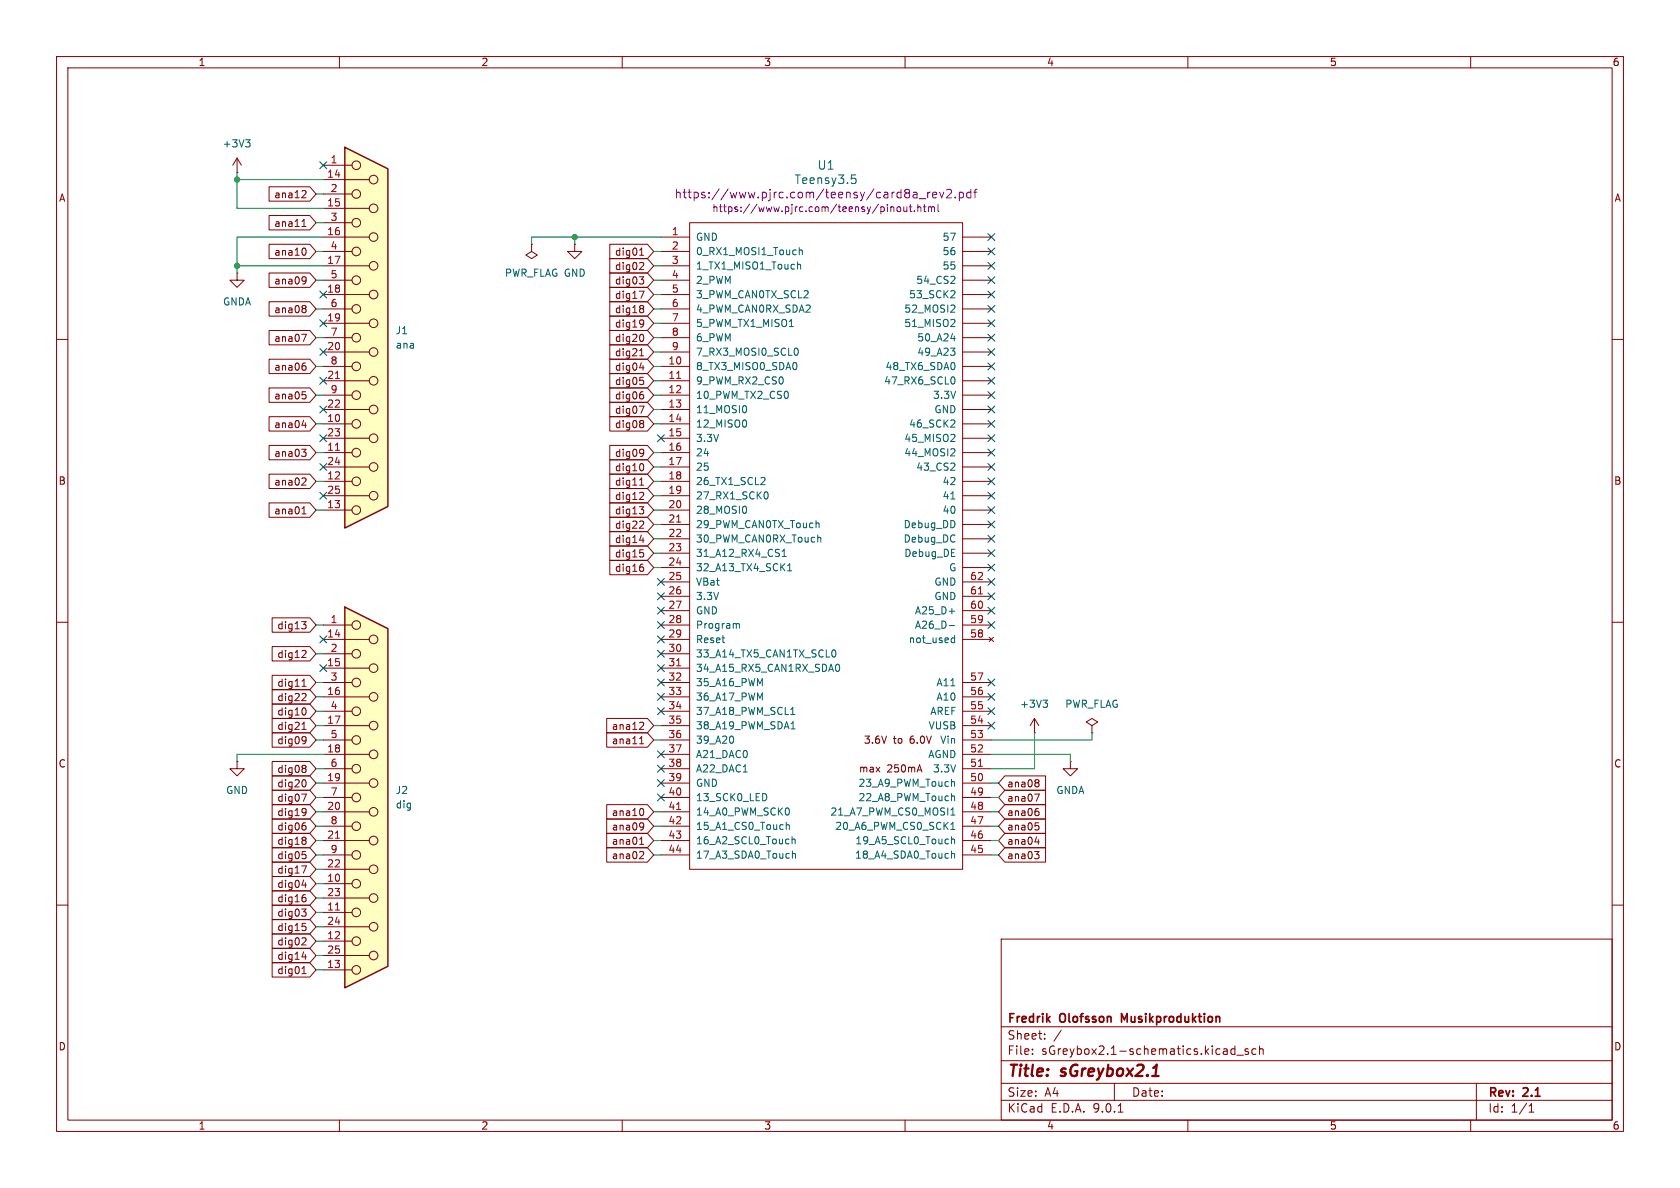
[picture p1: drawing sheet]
<svg xmlns="http://www.w3.org/2000/svg" width="297mm" height="210mm" viewBox="0 0 297 210" stroke-linecap="round" stroke-linejoin="round" font-family="sans-serif">
<g fill="none" stroke="#840000" stroke-width=".18">
<path d="M10 10h277v190h-277zM12 12h273v186h-273zM60 10v2M110 10v2M160 10v2M210 10v2M260 10v2M41.9 30.5h.1M41.9 27.9l-.8 1.3M41.9 27.9l.8 1.3M41.9 27.9v2.6M41.9 48.3v1.2h1.3l-1.3 1.3-1.3-1.3h1.3"/>
<path d="M41.9 48.3h.1M94 43.2v1.3l1 .6-1 .6-1-.6 1-.6M94 43.2h.1M10 60h2M285 60h2M10 110h2M285 110h2M193 128.3l1.1-.7-1.1-.6-1 .6 1 .7v1.2M193 129.5h.1M10 160h2M177 166h108v32h-108zM285 160h2"/>
<path d="M60 198v2M110 198v2M160 198v2M177 194.5h108M177 191.5h108M177 187.5h108M177 181.5h108M182.5 186.3v.1M182.5 185.5v.1M184.7 183.6v.1M184.7 182.8v.1M187.6 182.1l-1.3 2"/>
<path d="M197 191.5v3M197.7 196.6h.8M210 198v2M218.3 184.9v1.5M218.3 185.5l-.4-.1-.3 .3v.4l.1 .2h.6M218.7 186.5h1.1M220.7 185.5l-.4-.1-.2 .2 .1 .2 .5 .2v.3h-.6M222 185.5l-.4-.1-.3 .3v.4l.2 .2h.5M222.7 185.5l.2-.1 .3 .1 .1 .9M222.7 184.9v1.5M260 198v2M261 191.5v6.5"/>
<path d="M270.3 196.6h.9M270.3 195.5l.4-.4v1.5"/>
</g>
<path d="M198.8 180.3l-.5-1.1v1.5" fill="none" stroke="#840000" stroke-width=".3"/>
<path d="M43.4 24.7h.8l-.4 .5M44 25.2l.2 .2v.3l-.2 .3" fill="none" stroke="#006464" stroke-width=".18"/>
<path d="M61 107.3l7.6 3.8v59.7l-7.6 3.8z" fill="#ffffc2"/>
<path d="M61 107.3l7.6 3.8v59.7l-7.6 3.8z" fill="none" stroke="#840000" stroke-width=".25"/>
<g fill="none" stroke="#840000" stroke-width=".18">
<path d="M57.1 110.5h5.1M57.1 113h8.2M57.1 115.6h5.1M57.1 118.1h8.2M57.1 120.7h5.1M57.1 123.2h8.2M57.1 125.7h5.1M57.1 128.3h8.2M57.1 130.8h5.1M57.1 133.4h8.2M57.1 135.9h5.1M57.1 138.4h8.2"/>
<path d="M57.1 141h5.1M57.1 143.5h8.2M57.1 146.1h5.1M57.1 148.6h8.2M57.1 151.1h5.1M57.1 153.7h8.2M57.1 156.2h5.1M57.1 158.8h8.2M57.1 161.3h5.1M57.1 163.8h8.2M57.1 166.4h5.1M57.1 168.9h8.2"/>
<path d="M57.1 171.5h5.1"/>
<circle cx="63" cy="115.6" r=".76"/>
<circle cx="63" cy="110.5" r=".76"/>
<circle cx="66" cy="113" r=".76"/>
<circle cx="66" cy="118.1" r=".76"/>
<circle cx="63" cy="135.9" r=".76"/>
<circle cx="63" cy="120.6" r=".76"/>
<circle cx="63" cy="130.8" r=".76"/>
<circle cx="63" cy="125.7" r=".76"/>
<circle cx="66" cy="128.3" r=".76"/>
<circle cx="66" cy="123.2" r=".76"/>
<circle cx="66" cy="138.4" r=".76"/>
<circle cx="66" cy="133.3" r=".76"/>
<circle cx="63" cy="156.2" r=".76"/>
<circle cx="63" cy="141" r=".76"/>
<circle cx="63" cy="146" r=".76"/>
<circle cx="63" cy="151.1" r=".76"/>
<circle cx="66" cy="148.6" r=".76"/>
<circle cx="66" cy="153.7" r=".76"/>
<circle cx="66" cy="158.7" r=".76"/>
<circle cx="66" cy="143.5" r=".76"/>
<circle cx="63" cy="161.3" r=".76"/>
<circle cx="63" cy="166.4" r=".76"/>
<circle cx="63" cy="171.4" r=".76"/>
<circle cx="66" cy="163.8" r=".76"/>
<circle cx="66" cy="168.9" r=".76"/>
</g>
<path d="M59.3 148.2h.7M59.3 160.9h.7" fill="none" stroke="#a90000" stroke-width=".18"/>
<path d="M61 26l7.6 3.8v59.7l-7.6 3.8z" fill="#ffffc2"/>
<path d="M61 26l7.6 3.8v59.7l-7.6 3.8z" fill="none" stroke="#840000" stroke-width=".25"/>
<g fill="none" stroke="#840000" stroke-width=".18">
<path d="M47.6 38.1h7.2l1.1 1.3-1.1 1.2h-7.2zM47.6 33h7.2l1.1 1.3-1.1 1.3h-7.2zM53.5 39.1l.2-.3v1.2M53.6 33.7l.4 .1 .1 .3-.8 .9h.8M57.1 29.2h5.1M57.1 31.8h8.2M57.1 34.3h5.1M57.1 36.8h8.2M57.1 39.4h5.1M121.9 39.4h48.3v114.3h-48.3zM47.6 43.2h7.2l1.1 1.3-1.1 1.2h-7.2zM47.6 58.4h7.2l1.1 1.3-1.1 1.3h-7.2z"/>
<path d="M47.6 48.3h7.2l1.1 1.2-1.1 1.3h-7.2zM47.6 53.3h7.2l1.1 1.3-1.1 1.3h-7.2zM53.3 59.1h.9l-.6 1.3M53.4 40h.7M53.6 48.9l.4 .2a.84 .84 0 0 1-.3 1.1M53.6 54h.3l.2 .3-.2 .3M53.6 54.6h.3M53.8 43.9a.79 .79 0 0 1 0 1.2M53.9 54.6l.2 .2v.2l-.1 .2-.4 .1M54.1 49.5l-.2 .2h-.3M57.1 41.9h8.2M57.1 44.5h5.1"/>
<path d="M57.1 47h8.2M57.1 49.5h5.1M57.1 52.1h8.2M57.1 54.6h5.1M57.1 57.2h8.2M57.1 59.7h5.1M101.6 43.2v1.3h1.3l-1.3 1.2-1.3-1.2h1.3M101.6 43.2h.1M107.8 43.2h6.7l1.1 1.3-1.1 1.2h-6.7zM107.8 48.3h6.7l1.1 1.2-1.1 1.3h-6.7zM107.8 50.8h6.7l1.1 1.3-1.1 1.2h-6.7zM107.8 55.9h6.7l1.1 1.3-1.1 1.2h-6.7z"/>
<path d="M107.8 53.3h6.7l1.1 1.3-1.1 1.3h-6.7zM107.8 58.4h6.7l1.1 1.3-1.1 1.3h-6.7zM107.8 45.7h6.7l1.1 1.3-1.1 1.3h-6.7zM113 48.9h.8l-.4 .5 .3 .1 .1 .5-.2 .2h-.4M113 51.5h.9l-.6 1.2M113.1 45.1h.7M113.2 44.2l.2-.3v1.2M113.3 46.4l.4 .1 .1 .3-.8 .9h.8M113.3 54h.3l.2 .3-.2 .3M113.3 56.6l.4 .1a.84 .84 0 0 1-.3 1.1M113.3 54.6h.3M113.4 59.1a.68 .68 0 0 1 .4 .6 .68 .68 0 0 1-.4 .7"/>
<path d="M113.6 54.6l.2 .2v.2l-.1 .2-.4 .1M113.8 57.1l-.2 .2h-.3M116.8 41.9h5.1M116.8 44.5h5.1M116.8 47h5.1M116.8 49.5h5.1M116.8 52.1h5.1M116.8 54.6h5.1M116.8 57.2h5.1M116.8 59.7h5.1M170.2 41.9h5.1M170.2 44.5h5.1"/>
<path d="M170.2 47h5.1M170.2 49.5h5.1M170.2 52.1h5.1M170.2 54.6h5.1M170.2 57.2h5.1M170.2 59.7h5.1M47.6 78.7h7.2l1.1 1.3-1.1 1.3h-7.2zM47.6 63.5h7.2l1.1 1.3-1.1 1.2h-7.2zM47.6 68.6h7.2l1.1 1.3-1.1 1.2h-7.2zM47.6 73.7h7.2l1.1 1.2-1.1 1.3h-7.2zM53.3 79.4h.8l-.4 .5 .3 .1 .1 .4-.2 .3h-.4M53.4 75.2h.8"/>
<path d="M53.4 69.3h.6M53.6 69.7h.3l.2 .3-.1 .4-.4 .1M53.6 64.7h.3l.2 .2-.1 .4-.4 .1M53.7 64.2h.3M54 74.8v.8M57.1 62.2h8.2M57.1 64.8h5.1M57.1 67.3h8.2M57.1 69.9h5.1M57.1 72.4h8.2M57.1 74.9h5.1M57.1 77.5h8.2"/>
<path d="M107.8 78.7h6.7l1.1 1.3-1.1 1.3h-6.7zM107.8 68.6h6.7l1.1 1.3-1.1 1.2h-6.7zM107.8 71.1h6.7l1.1 1.3-1.1 1.3h-6.7zM107.8 73.7h6.7l1.1 1.2-1.1 1.3h-6.7zM107.8 66h6.7l1.1 1.3-1.1 1.3h-6.7zM107.8 63.5h6.7l1.1 1.3-1.1 1.2h-6.7zM107.8 61h6.7l1.1 1.2-1.1 1.3h-6.7zM113 71.8h.9l-.6 1.3M113.1 65h.8M113.1 62.9h.7M113.1 66.7h.6M113.2 61.9l.2-.3v1.3"/>
<path d="M113.3 67.2h.3l.2 .2-.1 .5-.4 .1M113.3 79.4l.4 .1a.84 .84 0 0 1-.3 1.2M113.3 69.7h.3l.2 .3-.1 .4-.4 .1M113.3 74.3h.3l.2 .3-.2 .3M113.3 74.9h.3M113.4 69.3h.3M113.6 74.9l.2 .2v.3l-.1 .1-.4 .1M113.7 64.6v.8M113.8 80l-.2 .2h-.3M116.8 62.2h5.1M116.8 64.8h5.1M116.8 67.3h5.1"/>
<path d="M116.8 69.9h5.1M116.8 72.4h5.1M116.8 74.9h5.1M116.8 77.5h5.1M170.2 62.2h5.1M170.2 64.8h5.1M170.2 67.3h5.1M170.2 69.9h5.1M170.2 72.4h5.1M170.2 74.9h5.1M170.2 77.5h5.1M47.6 83.8h7.2l1.1 1.3-1.1 1.3h-7.2z"/>
<path d="M47.6 88.9h7.2l1.1 1.3-1.1 1.2h-7.2zM53.4 90.8h.7M53.5 89.9l.2-.3v1.2M53.6 84.5l.4 .1 .1 .3-.8 .9h.8M57.1 80h5.1M57.1 82.6h8.2M57.1 85.1h5.1M57.1 87.6h8.2M57.1 90.2h5.1M107.8 94h6.7l1.1 1.3-1.1 1.2h-6.7zM107.8 91.4h6.7l1.1 1.3-1.1 1.3h-6.7zM107.8 83.8h6.7l1.1 1.3-1.1 1.3h-6.7z"/>
<path d="M107.8 88.9h6.7l1.1 1.3-1.1 1.2h-6.7zM107.8 86.4h6.7l1.1 1.2-1.1 1.3h-6.7zM107.8 81.3h6.7l1.1 1.3-1.1 1.2h-6.7zM107.8 96.5h6.7l1.1 1.3-1.1 1.3h-6.7zM107.8 99.1h6.7l1.1 1.2-1.1 1.3h-6.7zM113 89.6h.8l-.4 .5 .3 .1 .1 .4-.2 .2h-.4M113.1 95.5h.8M113.1 85.8h.7M113.1 97.2h.6M113.2 84.8l.2-.3v1.3M113.3 87l.4 .1 .1 .3-.8 .9h.8M113.3 92.1l.4 .1 .1 .3-.8 .9h.8"/>
<path d="M113.3 97.7h.3l.2 .2-.1 .4-.4 .2M113.4 82a.68 .68 0 0 1 .4 .6 .68 .68 0 0 1-.4 .6M113.4 99.7h.3M113.7 95.1v.8M116.8 80h5.1M116.8 82.6h5.1M116.8 85.1h5.1M116.8 87.6h5.1M116.8 90.2h5.1M116.8 92.7h5.1M116.8 95.3h5.1M116.8 97.8h5.1"/>
<path d="M170.2 80h5.1M170.2 82.6h5.1M170.2 85.1h5.1M170.2 87.6h5.1M170.2 90.2h5.1M170.2 92.7h5.1M170.2 95.3h5.1M170.2 97.8h5.1M48.1 114.3h6.7l1.1 1.3-1.1 1.2h-6.7zM48.1 119.4h6.7l1.1 1.3-1.1 1.2h-6.7zM48.1 109.2h6.7l1.1 1.3-1.1 1.3h-6.7zM53.3 109.9h.8l-.4 .5 .3 .1 .1 .4-.2 .3h-.4"/>
<path d="M53.6 115h.4l.1 .3-.8 .9h.8M113.3 100.2h.3l.2 .3-.1 .4-.4 .1M116.8 100.3h5.1M116.8 102.9h5.1M116.8 105.4h5.1M116.8 108h5.1M116.8 110.5h5.1M116.8 113h5.1M116.8 115.6h5.1M116.8 118.1h5.1M170.2 100.3h5.1M170.2 102.9h5.1"/>
<path d="M170.2 105.4h5.1M170.2 108h5.1M170.2 110.5h5.1M170.2 113h5.1M174.9 112.6l.7 .8M175.6 112.6l-.7 .8M41.9 134.6v1.3h1.3l-1.3 1.3-1.3-1.3h1.3M41.9 134.6h.1M48.1 121.9h6.7l1.1 1.3-1.1 1.3h-6.7zM48.1 124.5h6.7l1.1 1.2-1.1 1.3h-6.7zM48.1 127h6.7l1.1 1.3-1.1 1.2h-6.7zM48.1 129.5h6.7l1.1 1.3-1.1 1.3h-6.7z"/>
<path d="M48.1 134.6h6.7l1.1 1.3-1.1 1.3h-6.7zM48.1 139.7h6.7l1.1 1.3-1.1 1.2h-6.7zM48.1 137.2h6.7l1.1 1.2-1.1 1.3h-6.7zM53.4 128.9h.7M53.4 121.3h.7M53.5 120.4l.2-.3v1.2M53.5 128l.2-.3v1.2M53.6 122.6l.4 .1 .1 .3-.8 .9h.8M53.6 130.2l.4 .1a.84 .84 0 0 1-.3 1.2M53.6 135.3h.3l.2 .2-.2 .3M53.6 135.8h.3M53.7 125.1a.68 .68 0 0 1 .4 .7 .68 .68 0 0 1-.4 .6"/>
<path d="M53.7 137.8a.68 .68 0 0 1 .4 .7 .68 .68 0 0 1-.4 .6M53.9 135.8l.2 .3v.2l-.1 .2-.4 .1M54.1 130.8l-.2 .2h-.3M107.3 127h7.2l1.1 1.3-1.1 1.2h-7.2zM107.3 129.5h7.2l1.1 1.3-1.1 1.3h-7.2zM113.1 131.5h.7M113.2 130.5l.2-.3v1.3M113.3 127.7h.4l.1 .3-.8 .9h.8M116.8 120.7h5.1M116.8 123.2h5.1M116.8 125.7h5.1M116.8 128.3h5.1"/>
<path d="M116.8 130.8h5.1M116.8 133.4h5.1M116.8 135.9h5.1M116.8 138.4h5.1M170.2 120.7h5.1M170.2 123.2h5.1M170.2 125.7h5.1M170.2 128.3h5.1M170.2 130.8h5.1M170.2 133.4h5.1M170.2 135.9h5.1M170.2 138.4h5.1"/>
<path d="M177.6 139.7h7.2v2.5h-7.2l-1.1-1.2zM177.6 137.2h7.2v2.5h-7.2l-1.1-1.3zM182.9 129.5h.1M182.9 127l-.8 1.3M182.9 127l.7 1.3M182.9 127v2.5M183.2 137.8h.2l.3 .3-.3 .3M183.2 138.4h.2M183.4 138.4l.3 .2v.3l-.1 .1-.4 .1M189.2 134.6v1.3h1.3l-1.3 1.3-1.2-1.3h1.2M189.2 134.6h.1M48.1 149.9h6.7l1.1 1.2-1.1 1.3h-6.7z"/>
<path d="M48.1 142.2h6.7l1.1 1.3-1.1 1.3h-6.7zM48.1 154.9h6.7l1.1 1.3-1.1 1.3h-6.7zM48.1 144.8h6.7l1.1 1.3-1.1 1.2h-6.7zM48.1 152.4h6.7l1.1 1.3-1.1 1.2h-6.7zM48.1 157.5h6.7l1.1 1.3-1.1 1.2h-6.7zM48.1 147.3h6.7l1.1 1.3-1.1 1.3h-6.7zM53.3 140.4h.9l-.6 1.2M53.3 153.1h.9l-.6 1.2M53.4 156.5h.8M53.4 150.5h.6M53.6 151h.3l.2 .3-.1 .4-.4 .1M53.6 142.9l.4 .1a.84 .84 0 0 1-.3 1.2"/>
<path d="M53.6 145.9h.3l.2 .3-.1 .4-.4 .1M53.6 148h.3l.2 .2-.2 .3M53.6 158.6h.3l.2 .3-.1 .4-.4 .1M53.6 148.5h.3M53.7 145.5h.3M53.7 158.2h.3M53.9 148.5l.2 .3v.2l-.1 .2-.4 .1M54 156v.9M54.1 143.5l-.2 .2h-.3M107.3 142.2h7.2l1.1 1.3-1.1 1.3h-7.2zM107.3 144.8h7.2l1.1 1.3-1.1 1.2h-7.2zM107.3 149.9h7.2l1.1 1.2-1.1 1.3h-7.2z"/>
<path d="M107.3 147.3h7.2l1.1 1.3-1.1 1.3h-7.2zM113.1 149.3h.7M113.2 148.3l.2-.3v1.3M113.3 150.5l.4 .1 .1 .3-.8 .9h.8M113.3 145.5l.4 .1a.84 .84 0 0 1-.3 1.1M113.5 142.9a.79 .79 0 0 1 0 1.3M113.8 146l-.2 .2h-.3M116.8 141h5.1M116.8 143.5h5.1M116.8 146.1h5.1M116.8 148.6h5.1M116.8 151.1h5.1"/>
<path d="M170.2 141h5.1M170.2 143.5h5.1M170.2 146.1h5.1M170.2 148.6h5.1M170.2 151.1h5.1M177.6 147.3h7.2v2.6h-7.2l-1.1-1.3zM177.6 149.9h7.2v2.5h-7.2l-1.1-1.3zM177.6 144.8h7.2v2.5h-7.2l-1.1-1.2zM177.6 142.2h7.2v2.6h-7.2l-1.1-1.3zM182.9 140.4h.8l-.5 1.2M182.9 150.5h.8l-.4 .5 .3 .1 .1 .5-.3 .2h-.3M183 148.8h.7"/>
<path d="M183 145.5h.6M183.1 145.9h.3l.3 .3-.1 .5h-.5M183.2 143.4h.2l.3 .2-.1 .5-.4 .1M183.3 142.9h.3M183.6 148.4v.9M48.1 162.6h6.7l1.1 1.2-1.1 1.3h-6.7zM48.1 160h6.7l1.1 1.3-1.1 1.3h-6.7zM48.1 170.2h6.7l1.1 1.3-1.1 1.2h-6.7zM48.1 167.6h6.7l1.1 1.3-1.1 1.3h-6.7zM48.1 165.1h6.7l1.1 1.3-1.1 1.2h-6.7zM53.3 160.7h.8l-.4 .5 .3 .1 .1 .4-.2 .3h-.4M53.4 172.1h.7"/>
<path d="M53.4 169.2h.8M53.4 163.2h.6M53.5 171.2l.2-.3v1.2M53.6 163.7h.3l.2 .3-.1 .4-.4 .1M53.6 165.8h.4l.1 .3-.8 .9h.8M54 168.7v.9"/>
<circle cx="63" cy="29.2" r=".76"/>
<circle cx="63" cy="34.3" r=".76"/>
<circle cx="63" cy="39.4" r=".76"/>
<circle cx="66" cy="36.8" r=".76"/>
<circle cx="66" cy="31.7" r=".76"/>
<circle cx="63" cy="49.5" r=".76"/>
<circle cx="63" cy="59.7" r=".76"/>
<circle cx="63" cy="54.6" r=".76"/>
<circle cx="63" cy="44.4" r=".76"/>
<circle cx="66" cy="52.1" r=".76"/>
<circle cx="66" cy="47" r=".76"/>
<circle cx="66" cy="41.9" r=".76"/>
<circle cx="66" cy="57.1" r=".76"/>
<circle cx="63" cy="64.8" r=".76"/>
<circle cx="63" cy="69.8" r=".76"/>
<circle cx="63" cy="74.9" r=".76"/>
<circle cx="66" cy="72.4" r=".76"/>
<circle cx="66" cy="62.2" r=".76"/>
<circle cx="66" cy="77.5" r=".76"/>
<circle cx="66" cy="67.3" r=".76"/>
<circle cx="63" cy="80" r=".76"/>
<circle cx="63" cy="90.2" r=".76"/>
<circle cx="63" cy="85.1" r=".76"/>
<circle cx="66" cy="82.5" r=".76"/>
<circle cx="66" cy="87.6" r=".76"/>
</g>
<path d="M59.3 66.9h.7M59.3 79.6h.7M119.6 66.9h.7M119.6 92.3h.7M119.6 117.7h.7M173 105h.7M173 135.5h.7M119.6 143.1h.7" fill="none" stroke="#a90000" stroke-width=".18"/>
<g fill="none" stroke="#006464" stroke-width=".18">
<path d="M150.5 30.9h.8M150.7 31.5h.4l.2 .3-.1 .6h-.5M139.5 57.7h.8M141 46.8l.2-.1 .3 .1v.8M141.3 43.8v1.2M141.3 44.3l.2-.1h.3v.8M168 50.1h.8M168.1 59.8h.8M168.7 56.5l.1 .2v.3l-.8 .7h.8M168.7 51.4l.1 .2v.3l-.8 .7h.8M168.7 54l.1 .2v.3l-.8 .7h.8M168.8 49v.4"/>
<path d="M131.9 71.9v.8M131.9 74.5v.8M140.7 61.5a.68 .68 0 0 1 .4 .7 .68 .68 0 0 1-.4 .6M140.8 64.2l.1 .4-.1 .6M168 61.5h.8l-.4 .5M168.5 66.6a.79 .79 0 0 1 0 1.3M168.7 62.1l.1 .2-.1 .4M168.7 74.3l.1 .2v.3l-.8 .7h.8M168.7 76.8l.1 .2v.3l-.8 .7h.8M168.7 79.4l.1 .2v.3l-.8 .7h.8M168.8 64.3v.8M131.9 89.7v.8"/>
<path d="M135 84.4l.3 .2-.1 .3-.7 .8h.8M135.4 86.9a.68 .68 0 0 1 .4 .7 .68 .68 0 0 1-.4 .6M138.3 98.4h.7M138.3 97.5l.3-.4v1.3M144.4 92.4l.4 .2v.7M144.7 95l.4 .2v.6M168 83.1h.8M168.1 88.2h.7M168.8 82v.4M130.2 110.4l.2-.2 .3 .1v.8M139.2 100.9h.8M139.2 100l.4-.4v1.3"/>
<path d="M147.2 115l.1-.1a.68 .68 0 0 1 .5 .6 .68 .68 0 0 1-.5 .6l-.1-.1M147.7 117.9l.1-.4 .2-.1a.68 .68 0 0 1 .5 .7 .68 .68 0 0 1-.5 .6l-.2-.1-.1-.4M167.8 108h1M167.8 110.6h1M168.3 113.5h.5M168.3 112.8h.5M168.8 112.3v1.3M129.6 130.2l.1 .4-.1 .7M131.4 136.5h.7M139.8 126.3h.7M139.8 128.8h.8M139.9 125.3l.3-.3v1.3"/>
<path d="M168.4 138.2l.4 .1v.7M184.4 123.8h.8l-.4 .5M184.9 124.3l.3 .2v.3l-.3 .2M135.4 140.5l.2 .3-.2 .6M139 145.9l.2-.1h.3v.8M139 145.4v1.2M139.5 143.1v.7M140 147.9v1.3M140 148.4l.2-.1 .3 .1 .1 .8M140.1 150.4v1.3M140.1 151l.2-.1h.3v.8M168.1 144.1h.7"/>
<path d="M168.1 146.6h.7M168.2 148.4l.2-.1 .3 .1 .1 .8M168.2 151l.2-.1h.3l.1 .8M168.2 143.1l.3-.3v1.3M168.2 145.7l.3-.3v1.2M168.2 147.9v1.3M168.2 150.4v1.3M168.4 140.7l.4 .2v.6"/>
</g>
<g fill="none" stroke="#840084" stroke-width=".18">
<path d="M157.5 36.6v.8M157.5 36.7l.2-.1h.3v.8M158.6 36.7l.2-.1 .4 .1v.5l-.1 .1-.3 .1-.2-.1zM159.8 36.6v.7l.3 .1 .2-.1M160.3 36.6v.8M160.7 36.6h.5M160.9 36.1v1.1l.3 .2M161.7 37.3v.1M162.3 36.7l.1-.1h.3l.1 .8M162.3 36.1v1.3M162.5 35.1h1.1M163.2 36.6h.5"/>
<path d="M163.4 36.1v1.1l.3 .2M164 34v1M164.1 36.7l.4-.1 .2 .1M164.1 36.6v.8M164.4 34h-.2l-.2 .3M164.7 36.7l.2-.1h.3v.8M164.7 36.7v.7M164.9 34.5l.7-.2-.1-.3h-.4l-.2 .2 .1 .7h.5M165.8 36.1v1.1l.2 .2M166.1 34l.4 1 .3-1M167.3 33.6l.6-.1 .2 .1 .1 .3-.9 1.1h.9M168.9 34.8v.2"/>
<path d="M169.6 34h.4l.3 .3v.4l-.1 .2h-.6M169.6 34v1.5M171.6 34h-.4l-.3 .3v.4l.2 .2h.5M171.6 33.5v1.5M172.1 34h.6M172.7 33.5l-.3 .2v1.3"/>
</g>
<g fill="none" stroke="#009600" stroke-width=".18">
<path d="M41.9 30.5v6.3h15.2M41.9 31.8h15.2M55.9 39.4h1.2M55.9 34.3h1.2M41.9 47h15.2M55.9 59.7h1.2M55.9 49.5h1.2M55.9 54.6h1.2M55.9 44.5h1.2M57.1 41.9h-15.2v6.4M101.6 41.9v1.3M115.6 47h1.2"/>
<path d="M115.6 59.7h1.2M115.6 49.5h1.2M115.6 54.6h1.2M115.6 44.5h1.2M115.6 57.2h1.2M115.6 52.1h1.2M116.8 41.9h-22.8v1.3M55.9 74.9h1.2M55.9 69.9h1.2M55.9 64.8h1.2M115.6 74.9h1.2M115.6 69.9h1.2"/>
<path d="M115.6 64.8h1.2M115.6 72.4h1.2M115.6 62.2h1.2M115.6 67.3h1.2M55.9 80h1.2M55.9 90.2h1.2M55.9 85.1h1.2M115.6 80h1.2M115.6 95.3h1.2M115.6 90.2h1.2M115.6 97.8h1.2M115.6 85.1h1.2"/>
<path d="M115.6 92.7h1.2M115.6 82.6h1.2M115.6 87.6h1.2M55.9 110.5h1.2M55.9 115.6h1.2M115.6 100.3h1.2M55.9 130.8h1.2M55.9 138.4h1.2M55.9 135.9h1.2M55.9 123.2h1.2M55.9 128.3h1.2M55.9 125.7h1.2"/>
<path d="M55.9 120.7h1.2M57.1 133.4h-15.2v1.2M115.6 130.8h1.2M115.6 128.3h1.2M175.3 133.4h13.9v1.2M175.3 138.4h1.2M182.9 129.5v6.4h-7.6M193 129.5v1.3h-17.7M55.9 146.1h1.2M55.9 156.2h1.2M55.9 158.8h1.2M55.9 143.5h1.2"/>
<path d="M55.9 151.1h1.2M55.9 148.6h1.2M55.9 153.7h1.2M55.9 141h1.2M115.6 146.1h1.2M115.6 143.5h1.2M115.6 151.1h1.2M115.6 148.6h1.2M175.3 146.1h1.2M175.3 143.5h1.2M175.3 151.1h1.2M175.3 148.6h1.2"/>
<path d="M175.3 141h1.2M55.9 171.5h1.2M55.9 168.9h1.2M55.9 166.4h1.2M55.9 161.3h1.2M55.9 163.8h1.2"/>
</g>
<g fill="none" stroke="#000084" stroke-width=".18">
<path d="M56.5 28.6l1.3 1.2M57.8 28.6l-1.3 1.2M56.5 56.5l1.3 1.3M56.5 51.5l1.3 1.2M57.8 56.5l-1.3 1.3M57.8 51.5l-1.3 1.2M174.7 43.8l1.2 1.3M174.7 54l1.2 1.2M174.7 56.5l1.2 1.3M174.7 59.1l1.2 1.2M174.7 41.3l1.2 1.2M174.7 46.4l1.2 1.2"/>
<path d="M174.7 51.5l1.2 1.2M174.7 48.9l1.2 1.2M175.9 43.8l-1.2 1.3M175.9 59.1l-1.2 1.2M175.9 54l-1.2 1.2M175.9 46.4l-1.2 1.2M175.9 51.5l-1.2 1.2M175.9 56.5l-1.2 1.3M175.9 41.3l-1.2 1.2M175.9 48.9l-1.2 1.2M56.5 61.6l1.3 1.2M56.5 71.8l1.3 1.2"/>
<path d="M56.5 66.7l1.3 1.2M56.5 76.9l1.3 1.2M57.8 61.6l-1.3 1.2M57.8 71.8l-1.3 1.2M57.8 66.7l-1.3 1.2M57.8 76.9l-1.3 1.2M116.2 76.9l1.2 1.2M117.4 76.9l-1.2 1.2M174.7 79.4l1.2 1.2M174.7 76.9l1.2 1.2M174.7 74.3l1.2 1.2M174.7 69.2l1.2 1.3"/>
<path d="M174.7 66.7l1.2 1.2M174.7 64.2l1.2 1.2M174.7 61.6l1.2 1.2M174.7 71.8l1.2 1.2M175.9 66.7l-1.2 1.2M175.9 74.3l-1.2 1.2M175.9 61.6l-1.2 1.2M175.9 79.4l-1.2 1.2M175.9 76.9l-1.2 1.2M175.9 69.2l-1.2 1.3M175.9 64.2l-1.2 1.2M175.9 71.8l-1.2 1.2"/>
<path d="M56.5 87l1.3 1.2M56.5 81.9l1.3 1.3M57.8 87l-1.3 1.2M57.8 81.9l-1.3 1.3M174.7 89.6l1.2 1.2M174.7 87l1.2 1.2M174.7 84.5l1.2 1.2M174.7 81.9l1.2 1.3M174.7 97.2l1.2 1.2M174.7 94.6l1.2 1.3M174.7 99.7l1.2 1.2M174.7 92.1l1.2 1.2"/>
<path d="M175.9 89.6l-1.2 1.2M175.9 87l-1.2 1.2M175.9 84.5l-1.2 1.2M175.9 81.9l-1.2 1.3M175.9 97.2l-1.2 1.2M175.9 94.6l-1.2 1.3M175.9 99.7l-1.2 1.2M175.9 92.1l-1.2 1.2M56.5 117.5l1.3 1.2M56.5 112.4l1.3 1.2M57.8 117.5l-1.3 1.2M57.8 112.4l-1.3 1.2"/>
<path d="M116.2 102.3l1.2 1.2M116.2 117.5l1.2 1.2M116.2 115l1.2 1.2M116.2 112.4l1.2 1.2M116.2 104.8l1.2 1.2M116.2 107.3l1.2 1.3M116.2 109.9l1.2 1.2M117.4 102.3l-1.2 1.2M117.4 117.5l-1.2 1.2M117.4 115l-1.2 1.2M117.4 112.4l-1.2 1.2M117.4 104.8l-1.2 1.2"/>
<path d="M117.4 107.3l-1.2 1.3M117.4 109.9l-1.2 1.2M174.7 104.8l1.2 1.2M174.7 107.3l1.2 1.3M174.7 102.3l1.2 1.2M174.7 109.9l1.2 1.2M175.9 104.8l-1.2 1.2M175.9 107.3l-1.2 1.3M175.9 102.3l-1.2 1.2M175.9 109.9l-1.2 1.2M116.2 125.1l1.2 1.2M116.2 135.3l1.2 1.2"/>
<path d="M116.2 132.7l1.2 1.3M116.2 122.6l1.2 1.2M116.2 120l1.2 1.3M116.2 137.8l1.2 1.2M117.4 125.1l-1.2 1.2M117.4 135.3l-1.2 1.2M117.4 132.7l-1.2 1.3M117.4 122.6l-1.2 1.2M117.4 120l-1.2 1.3M117.4 137.8l-1.2 1.2M174.7 125.1l1.2 1.2M174.7 127.7l1.2 1.2"/>
<path d="M174.7 122.6l1.2 1.2M174.7 120l1.2 1.3M175.9 125.1l-1.2 1.2M175.9 127.7l-1.2 1.2M175.9 122.6l-1.2 1.2M175.9 120l-1.2 1.3M116.2 140.4l1.2 1.2M117.4 140.4l-1.2 1.2"/>
</g>
<g fill="#009600" stroke="#009600" stroke-width=".18">
<circle cx="41.9" cy="31.8" r=".46"/>
<circle cx="41.9" cy="47" r=".46"/>
<circle cx="101.6" cy="41.9" r=".46"/>
</g>
<g font-size="2.8" fill="#840000">
<text x="178" y="190.9">Title:</text>
<text x="187.7" y="190.9">sGreybox2.1</text>
</g>
<text font-size="2.1" fill="#840084" x="119.2" y="35.3">https://www.pjrc.com/teensy/card8a_rev2.pdf</text>
<g font-size="2.1" fill="#006464">
<text x="140.4" y="32.7">Teensy3.5</text>
<text x="144.4" y="30.2">U1</text>
</g>
<g font-size="2.1" fill="#840000">
<text x="178" y="184">Sheet:</text>
<text x="178" y="181.2">Fredrik</text>
<text x="187.5" y="181.2">Olofsson</text>
<text x="198.9" y="181.2">Musikproduktion</text>
<text x="178" y="186.7">File:</text>
<text x="184.1" y="186.7">sGreybox2.1-schematics.kicad_sch</text>
<text x="178" y="196.9">KiCad</text>
<text x="178" y="194.1">Size:</text>
<text x="184.7" y="194.1">A4</text>
<text x="185.7" y="196.9">E.D.A.</text>
<text x="193.3" y="196.9">9.0.1</text>
<text x="200" y="194.1">Date:</text>
<text x="263" y="194.3">Rev:</text>
<text x="263" y="196.9">Id:</text>
<text x="267.1" y="196.9">1/1</text>
<text x="269.4" y="194.3">2.1</text>
</g>
<g font-size="1.8" fill="#840000">
<text x="35" y="11.9">1</text>
<text x="85" y="11.9">2</text>
<text x="135" y="11.9">3</text>
<text x="185" y="11.9">4</text>
<text x="235" y="11.9">5</text>
<text x="285" y="11.9">6</text>
<text x="10.3" y="35.9">A</text>
<text x="48.4" y="35.2">ana12</text>
<text x="285.3" y="35.9">A</text>
<text x="48.4" y="40.3">ana11</text>
<text x="48.4" y="45.4">ana10</text>
<text x="108.6" y="45.4">dig01</text>
<text x="108.6" y="47.9">dig02</text>
<text x="48.4" y="50.5">ana09</text>
<text x="108.6" y="50.5">dig03</text>
<text x="108.6" y="53">dig17</text>
<text x="48.4" y="55.6">ana08</text>
<text x="108.6" y="58.1">dig19</text>
<text x="108.6" y="55.6">dig18</text>
<text x="48.4" y="65.7">ana06</text>
<text x="48.4" y="60.6">ana07</text>
<text x="108.6" y="60.6">dig20</text>
<text x="108.6" y="65.7">dig04</text>
<text x="108.6" y="63.2">dig21</text>
<text x="48.4" y="70.8">ana05</text>
<text x="108.6" y="70.8">dig06</text>
<text x="108.6" y="68.3">dig05</text>
<text x="48.4" y="75.9">ana04</text>
<text x="108.6" y="73.3">dig07</text>
<text x="108.6" y="75.9">dig08</text>
<text x="48.4" y="81">ana03</text>
<text x="108.6" y="81">dig09</text>
<text x="108.6" y="83.5">dig10</text>
<text x="10.3" y="85.9">B</text>
<text x="48.4" y="86">ana02</text>
<text x="108.6" y="86">dig11</text>
<text x="108.6" y="88.6">dig12</text>
<text x="285.3" y="85.9">B</text>
<text x="48.4" y="91.1">ana01</text>
<text x="108.6" y="93.7">dig22</text>
<text x="108.6" y="91.1">dig13</text>
<text x="108.6" y="96.2">dig14</text>
<text x="108.6" y="98.7">dig15</text>
<text x="108.6" y="101.3">dig16</text>
<text x="48.9" y="111.4">dig13</text>
<text x="48.9" y="116.5">dig12</text>
<text x="48.9" y="124.1">dig22</text>
<text x="48.9" y="121.6">dig11</text>
<text x="48.9" y="126.7">dig10</text>
<text x="48.9" y="129.2">dig21</text>
<text x="48.9" y="131.8">dig09</text>
<text x="108.1" y="129.2">ana12</text>
<text x="108.1" y="131.8">ana11</text>
<text x="152.6" y="131.7">3.6V</text>
<text x="157.9" y="131.7">to</text>
<text x="161" y="131.7">6.0V</text>
<text x="10.3" y="135.9">C</text>
<text x="48.9" y="136.8">dig08</text>
<text x="151.8" y="136.8">max</text>
<text x="156.8" y="136.8">250mA</text>
<text x="285.3" y="135.9">C</text>
<text x="48.9" y="141.9">dig07</text>
<text x="48.9" y="139.4">dig20</text>
<text x="178" y="141.9">ana07</text>
<text x="178" y="139.4">ana08</text>
<text x="48.9" y="144.5">dig19</text>
<text x="48.9" y="147">dig06</text>
<text x="48.9" y="149.5">dig18</text>
<text x="108.1" y="144.5">ana10</text>
<text x="108.1" y="147">ana09</text>
<text x="108.1" y="149.5">ana01</text>
<text x="178" y="149.5">ana04</text>
<text x="178" y="147">ana05</text>
<text x="178" y="144.5">ana06</text>
<text x="48.9" y="152.1">dig05</text>
<text x="48.9" y="154.6">dig17</text>
<text x="108.1" y="152.1">ana02</text>
<text x="178" y="152.1">ana03</text>
<text x="48.9" y="157.2">dig04</text>
<text x="48.9" y="159.7">dig16</text>
<text x="48.9" y="164.8">dig15</text>
<text x="48.9" y="162.2">dig03</text>
<text x="48.9" y="167.3">dig02</text>
<text x="48.9" y="172.4">dig01</text>
<text x="48.9" y="169.9">dig14</text>
<text x="10.3" y="185.9">D</text>
<text x="285.3" y="185.9">D</text>
<text x="35" y="199.9">1</text>
<text x="85" y="199.9">2</text>
<text x="135" y="199.9">3</text>
<text x="185" y="199.9">4</text>
<text x="235" y="199.9">5</text>
<text x="285" y="199.9">6</text>
</g>
<g font-size="1.8" fill="#006464">
<text x="39.3" y="26.3">+3V3</text>
<text x="122.9" y="42.8">GND</text>
<text x="122.9" y="45.3">0_RX1_MOSI1_Touch</text>
<text x="122.9" y="47.9">1_TX1_MISO1_Touch</text>
<text x="166.5" y="42.8">57</text>
<text x="166.5" y="45.3">56</text>
<text x="166.5" y="47.9">55</text>
<text x="89.2" y="49.1">PWR_FLAG GND</text>
<text x="122.9" y="50.4">2_PWM</text>
<text x="122.9" y="52.9">3_PWM_CAN0TX_SCL2</text>
<text x="160.6" y="52.9">53_SCK2</text>
<text x="161.9" y="50.4">54_CS2</text>
<text x="39.3" y="54.2">GNDA</text>
<text x="69.9" y="59.3">J1</text>
<text x="122.9" y="55.5">4_PWM_CAN0RX_SDA2</text>
<text x="122.9" y="58">5_PWM_TX1_MISO1</text>
<text x="159.8" y="55.5">52_MOSI2</text>
<text x="159.8" y="58">51_MISO2</text>
<text x="69.9" y="61.8">ana</text>
<text x="122.9" y="60.6">6_PWM</text>
<text x="122.9" y="63.1">7_RX3_MOSI0_SCL0</text>
<text x="122.9" y="65.6">8_TX3_MISO0_SDA0</text>
<text x="156.4" y="65.6">48_TX6_SDA0</text>
<text x="162.1" y="60.6">50_A24</text>
<text x="162.1" y="63.1">49_A23</text>
<text x="122.9" y="68.2">9_PWM_RX2_CS0</text>
<text x="122.9" y="70.7">10_PWM_TX2_CS0</text>
<text x="156.2" y="68.2">47_RX6_SCL0</text>
<text x="164.8" y="70.7">3.3V</text>
<text x="122.9" y="73.3">11_MOSI0</text>
<text x="122.9" y="75.8">12_MISO0</text>
<text x="160.6" y="75.8">46_SCK2</text>
<text x="165.1" y="73.3">GND</text>
<text x="122.9" y="78.3">3.3V</text>
<text x="122.9" y="80.9">24</text>
<text x="122.9" y="83.4">25</text>
<text x="159.8" y="78.3">45_MISO2</text>
<text x="159.8" y="80.9">44_MOSI2</text>
<text x="161.9" y="83.4">43_CS2</text>
<text x="122.9" y="86">26_TX1_SCL2</text>
<text x="122.9" y="88.5">27_RX1_SCK0</text>
<text x="166.5" y="86">42</text>
<text x="166.5" y="88.5">41</text>
<text x="122.9" y="91">28_MOSI0</text>
<text x="122.9" y="93.6">29_PWM_CAN0TX_Touch</text>
<text x="159.6" y="93.6">Debug_DD</text>
<text x="166.5" y="91">40</text>
<text x="122.9" y="96.1">30_PWM_CAN0RX_Touch</text>
<text x="122.9" y="98.7">31_A12_RX4_CS1</text>
<text x="122.9" y="101.2">32_A13_TX4_SCK1</text>
<text x="159.6" y="96.1">Debug_DC</text>
<text x="159.8" y="98.7">Debug_DE</text>
<text x="167.7" y="101.2">G</text>
<text x="122.9" y="103.7">VBat</text>
<text x="122.9" y="106.3">3.3V</text>
<text x="165.1" y="103.7">GND</text>
<text x="165.1" y="106.3">GND</text>
<text x="122.9" y="108.8">GND</text>
<text x="122.9" y="111.4">Program</text>
<text x="122.9" y="113.9">Reset</text>
<text x="160.6" y="113.9">not_used</text>
<text x="161.6" y="108.8">A25_D+</text>
<text x="161.6" y="111.4">A26_D-</text>
<text x="122.9" y="116.4">33_A14_TX5_CAN1TX_SCL0</text>
<text x="122.9" y="119">34_A15_RX5_CAN1RX_SDA0</text>
<text x="122.9" y="121.5">35_A16_PWM</text>
<text x="122.9" y="124.1">36_A17_PWM</text>
<text x="165.5" y="121.5">A11</text>
<text x="165.5" y="124.1">A10</text>
<text x="180.2" y="125.3">+3V3</text>
<text x="188.2" y="125.3">PWR_FLAG</text>
<text x="122.9" y="126.6">37_A18_PWM_SCL1</text>
<text x="122.9" y="129.1">38_A19_PWM_SDA1</text>
<text x="122.9" y="131.7">39_A20</text>
<text x="164.1" y="129.1">VUSB</text>
<text x="164.4" y="126.6">AREF</text>
<text x="166.1" y="131.7">Vin</text>
<text x="122.9" y="134.2">A21_DAC0</text>
<text x="122.9" y="136.8">A22_DAC1</text>
<text x="164" y="134.2">AGND</text>
<text x="164.8" y="136.8">3.3V</text>
<text x="39.9" y="140.6">GND</text>
<text x="69.9" y="140.6">J2</text>
<text x="69.9" y="143.1">dig</text>
<text x="122.9" y="139.3">GND</text>
<text x="122.9" y="141.8">13_SCK0_LED</text>
<text x="151.7" y="139.3">23_A9_PWM_Touch</text>
<text x="151.7" y="141.8">22_A8_PWM_Touch</text>
<text x="186.6" y="140.6">GNDA</text>
<text x="122.9" y="144.4">14_A0_PWM_SCK0</text>
<text x="122.9" y="146.9">15_A1_CS0_Touch</text>
<text x="122.9" y="149.5">16_A2_SCL0_Touch</text>
<text x="146.7" y="144.4">21_A7_PWM_CS0_MOSI1</text>
<text x="147.6" y="146.9">20_A6_PWM_CS0_SCK1</text>
<text x="151.1" y="149.5">19_A5_SCL0_Touch</text>
<text x="122.9" y="152">17_A3_SDA0_Touch</text>
<text x="151.1" y="152">18_A4_SDA0_Touch</text>
</g>
<g font-size="1.8" fill="#a90000">
<text x="58.3" y="29">1</text>
<text x="57.7" y="31.5">14</text>
<text x="58.3" y="34">2</text>
<text x="57.7" y="36.6">15</text>
<text x="57.7" y="41.7">16</text>
<text x="58.3" y="39.1">3</text>
<text x="118.7" y="41.7">1</text>
<text x="57.7" y="46.7">17</text>
<text x="58.3" y="44.2">4</text>
<text x="118.7" y="44.2">2</text>
<text x="118.7" y="46.7">3</text>
<text x="57.7" y="51.8">18</text>
<text x="58.3" y="49.3">5</text>
<text x="118.7" y="49.3">4</text>
<text x="118.7" y="51.8">5</text>
<text x="57.7" y="56.9">19</text>
<text x="58.3" y="54.4">6</text>
<text x="58.3" y="59.4">7</text>
<text x="118.7" y="54.4">6</text>
<text x="118.7" y="56.9">7</text>
<text x="118.7" y="59.4">8</text>
<text x="57.7" y="62">20</text>
<text x="58.3" y="64.5">8</text>
<text x="118.1" y="64.5">10</text>
<text x="118.7" y="62">9</text>
<text x="57.7" y="67.1">21</text>
<text x="58.3" y="69.6">9</text>
<text x="118.1" y="67.1">11</text>
<text x="118.1" y="69.6">12</text>
<text x="57.7" y="72.1">22</text>
<text x="57.7" y="74.7">10</text>
<text x="57.7" y="77.2">23</text>
<text x="118.1" y="72.1">13</text>
<text x="118.1" y="74.7">14</text>
<text x="118.1" y="77.2">15</text>
<text x="57.7" y="79.8">11</text>
<text x="57.7" y="82.3">24</text>
<text x="118.1" y="79.8">16</text>
<text x="118.1" y="82.3">17</text>
<text x="57.7" y="84.8">12</text>
<text x="57.7" y="87.4">25</text>
<text x="57.7" y="89.9">13</text>
<text x="118.1" y="84.8">18</text>
<text x="118.1" y="87.4">19</text>
<text x="118.1" y="89.9">20</text>
<text x="118.1" y="92.5">21</text>
<text x="118.1" y="95">22</text>
<text x="118.1" y="97.5">23</text>
<text x="118.1" y="100.1">24</text>
<text x="118.1" y="102.6">25</text>
<text x="118.1" y="105.2">26</text>
<text x="118.1" y="107.7">27</text>
<text x="171.4" y="102.6">62</text>
<text x="171.4" y="105.2">61</text>
<text x="171.4" y="107.7">60</text>
<text x="57.7" y="112.8">14</text>
<text x="58.3" y="110.2">1</text>
<text x="118.1" y="110.2">28</text>
<text x="118.1" y="112.8">29</text>
<text x="171.4" y="110.2">59</text>
<text x="171.4" y="112.8">58</text>
<text x="57.7" y="117.9">15</text>
<text x="58.3" y="115.3">2</text>
<text x="118.1" y="115.3">30</text>
<text x="118.1" y="117.9">31</text>
<text x="57.7" y="122.9">16</text>
<text x="58.3" y="120.4">3</text>
<text x="58.3" y="125.5">4</text>
<text x="118.1" y="120.4">32</text>
<text x="118.1" y="122.9">33</text>
<text x="118.1" y="125.5">34</text>
<text x="171.4" y="120.4">57</text>
<text x="171.4" y="122.9">56</text>
<text x="171.4" y="125.5">55</text>
<text x="57.7" y="128">17</text>
<text x="58.3" y="130.6">5</text>
<text x="118.1" y="128">35</text>
<text x="118.1" y="130.6">36</text>
<text x="171.4" y="128">54</text>
<text x="171.4" y="130.6">53</text>
<text x="57.7" y="133.1">18</text>
<text x="58.3" y="135.6">6</text>
<text x="118.1" y="133.1">37</text>
<text x="118.1" y="135.6">38</text>
<text x="171.4" y="133.1">52</text>
<text x="171.4" y="135.6">51</text>
<text x="57.7" y="138.2">19</text>
<text x="57.7" y="143.3">20</text>
<text x="58.3" y="140.7">7</text>
<text x="118.1" y="138.2">39</text>
<text x="118.1" y="140.7">40</text>
<text x="118.1" y="143.3">41</text>
<text x="171.4" y="138.2">50</text>
<text x="171.4" y="140.7">49</text>
<text x="171.4" y="143.3">48</text>
<text x="57.7" y="148.3">21</text>
<text x="58.3" y="145.8">8</text>
<text x="118.1" y="145.8">42</text>
<text x="118.1" y="148.3">43</text>
<text x="171.4" y="145.8">47</text>
<text x="171.4" y="148.3">46</text>
<text x="57.7" y="153.4">22</text>
<text x="57.7" y="156">10</text>
<text x="58.3" y="150.9">9</text>
<text x="118.1" y="150.9">44</text>
<text x="171.4" y="150.9">45</text>
<text x="57.7" y="158.5">23</text>
<text x="57.7" y="161">11</text>
<text x="57.7" y="163.6">24</text>
<text x="57.7" y="166.1">12</text>
<text x="57.7" y="168.7">25</text>
<text x="57.7" y="171.2">13</text>
</g>
<text font-size="1.8" fill="#840084" x="125.8" y="37.7">https://www.pjrc.com/teensy/pinout.html</text>
</svg>
